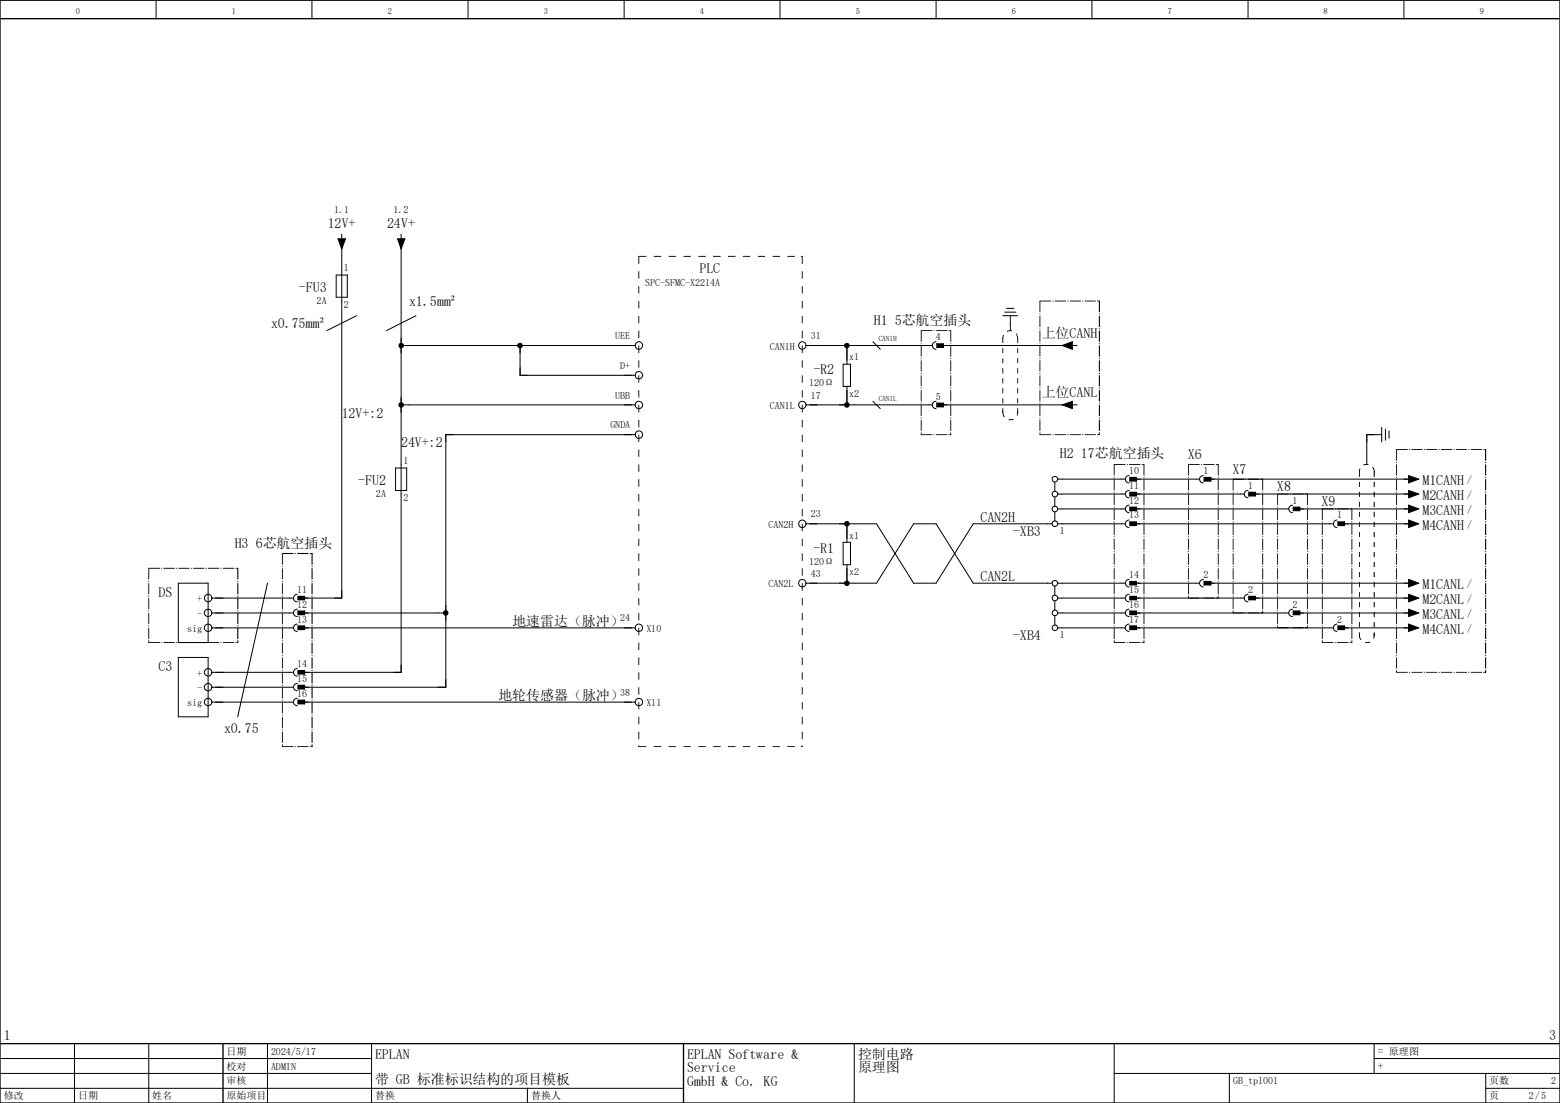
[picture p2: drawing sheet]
<svg xmlns="http://www.w3.org/2000/svg" width="297mm" height="210mm" viewBox="0 0 297 210" stroke-linecap="round" stroke-linejoin="round" font-family="sans-serif">
<path d="M210.1 -.1l-210.1 210.2M0 160.4l70.2 49.6M0 210v.1" fill="none" stroke="#fff" stroke-width=".19"/>
<g fill="none" stroke="#000" stroke-width=".19">
<path d="M29.7 0v3.6M59.4 0v3.6M89.1 0v3.6M118.8 0v3.6M148.5 0v3.6M178.2 0v3.6M207.9 0v3.6M237.6 0v3.6M267.3 0v3.6M64 52.4h2.1v4.2h-2.1zM64.3 45.5h1.5l-.7 1.9zM65.1 46.7v67.2h-7.1"/>
<path d="M65.1 44.6v.9M75.7 45.5h1.4l-.7 1.9zM76.4 44.6v.9M76.4 46.7v81.3h-18.4M191.3 59.4h2.1M191.6 58.7h1.4M67.9 60.1l-5.7 2.8M76.4 65.8h44.5M76.4 77.1h44.5M79.2 60.1l-5.6 2.8M99 65.8v5.7h21.9M153.5 65.8h24"/>
<path d="M153.5 77.1h24M160.5 69.3h1.4v4.3h-1.4zM161.2 65.8v3.5M161.2 73.6v3.5M166.2 65.1l1.4 1.4M166.2 76.4l1.4 1.4M178.2 65.1a.72 .72 0 0 0-.7 .7 .72 .72 0 0 0 .7 .7M178.2 76.4a.7 .7 0 0 0-.7 .7 .7 .7 0 0 0 .7 .7M178.4 65.4h1.2v.7h-1.2zM178.4 76.8h1.2v.7h-1.2zM179.6 65.8h24.1M179.6 77.1h24.1"/>
<path d="M190.9 60.1h2.9M192.4 60.1v2.8M202.2 65.8l2-.7v1.4zM202.2 77.1l2-.7v1.4zM204.2 65.8h.9M204.2 77.1h.9M75.3 89.1h2.1v4.3h-2.1zM120.9 82.8h-36v48.1h-26.9M153.5 99.7h13.4l7 11.3h4.3l7.1-11.3h15M161.2 99.7v3.6M200.8 91.8v1.8M200.8 94.6v1.8"/>
<path d="M200.8 97.5v1.7M201.4 99.7h12.8M201.4 91.2h12.8M201.4 96.9h12.8M201.4 94.1h12.8M215 90.6a.7 .7 0 0 0-.8 .6 .7 .7 0 0 0 .8 .7M215 93.4a.7 .7 0 0 0-.8 .7 .7 .7 0 0 0 .8 .7M215 96.2a.72 .72 0 0 0-.8 .7 .72 .72 0 0 0 .8 .7M215 99a.72 .72 0 0 0-.8 .7 .72 .72 0 0 0 .8 .8M215.1 90.9h1.3v.7h-1.3zM215.1 93.7h1.3v.7h-1.3zM215.1 96.6h1.3v.6h-1.3z"/>
<path d="M215.1 99.4h1.3v.7h-1.3zM216.4 99.7h37.5M216.4 91.2h12M216.4 96.9h29M216.4 94.1h20.5M229.1 90.6a.7 .7 0 0 0-.7 .6 .7 .7 0 0 0 .7 .7M229.2 90.9h1.3v.7h-1.3zM230.5 91.2h38.2M237.6 93.4a.7 .7 0 0 0-.7 .7 .7 .7 0 0 0 .7 .7M237.7 93.7h1.3v.7h-1.3zM239 94.1h29.7M246.1 96.2a.72 .72 0 0 0-.7 .7 .72 .72 0 0 0 .7 .7"/>
<path d="M246.2 96.6h1.3v.6h-1.3zM247.5 96.9h21.2M254.6 99a.72 .72 0 0 0-.7 .7 .72 .72 0 0 0 .7 .8M254.7 99.4h1.3v.7h-1.3zM256 99.7h12.7M263.1 82.8h-2.9v5.6M263.1 81.4v2.8M263.8 81.7v2.1M264.5 82v1.5M268.2 90.6l1.9 .6-1.9 .7zM268.2 93.4l1.9 .7-1.9 .7zM268.2 96.2l1.9 .7-1.9 .7z"/>
<path d="M268.2 99l1.9 .7-1.9 .8zM34 111h5.6v11.3h-5.6zM40.3 116.7h15.6M40.3 113.9h15.6M40.3 119.5h15.6M50.9 111l-5.6 25.5M56.6 113.2a.72 .72 0 0 0-.7 .7 .72 .72 0 0 0 .7 .7M56.6 116a.7 .7 0 0 0-.7 .7 .7 .7 0 0 0 .7 .7M56.6 118.8a.7 .7 0 0 0-.7 .7 .7 .7 0 0 0 .7 .7M56.7 113.5h1.3v.7h-1.3zM56.7 116.3h1.3v.8h-1.3zM56.7 119.2h1.3v.7h-1.3z"/>
<path d="M58 116.7h26.9M58 119.5h62.9M153.5 111h13.4l7-11.3h4.3l7.1 11.3h15M160.5 103.3h1.4v4.2h-1.4zM161.2 107.5v3.5M200.8 111.6v1.7M200.8 114.4v1.8M200.8 117.2v1.8M201.4 111h12.8M201.4 116.7h12.8M201.4 113.9h12.8M201.4 119.5h12.8"/>
<path d="M215 110.3a.72 .72 0 0 0-.8 .7 .72 .72 0 0 0 .8 .8M215 113.2a.72 .72 0 0 0-.8 .7 .72 .72 0 0 0 .8 .7M215 116a.7 .7 0 0 0-.8 .7 .7 .7 0 0 0 .8 .7M215 118.8a.7 .7 0 0 0-.8 .7 .7 .7 0 0 0 .8 .7M215.1 110.7h1.3v.7h-1.3zM215.1 113.5h1.3v.7h-1.3zM215.1 116.3h1.3v.8h-1.3zM215.1 119.2h1.3v.7h-1.3zM216.4 111h12M216.4 116.7h29M216.4 113.9h20.5M216.4 119.5h37.5"/>
<path d="M229.1 110.3a.72 .72 0 0 0-.7 .7 .72 .72 0 0 0 .7 .8M229.2 110.7h1.3v.7h-1.3zM230.5 111h38.2M237.6 113.2a.72 .72 0 0 0-.7 .7 .72 .72 0 0 0 .7 .7M237.7 113.5h1.3v.7h-1.3zM239 113.9h29.7M246.1 116a.7 .7 0 0 0-.7 .7 .7 .7 0 0 0 .7 .7M246.2 116.3h1.3v.8h-1.3zM247.5 116.7h21.2M254.6 118.8a.7 .7 0 0 0-.7 .7 .7 .7 0 0 0 .7 .7M254.7 119.2h1.3v.7h-1.3zM256 119.5h12.7"/>
<path d="M268.2 110.3l1.9 .7-1.9 .8zM268.2 113.2l1.9 .7-1.9 .7zM268.2 116l1.9 .7-1.9 .7zM268.2 118.8l1.9 .7-1.9 .7zM34 125.2h5.6v11.3h-5.6zM40.3 130.9h15.6M40.3 128h15.6M40.3 133.7h15.6M56.6 127.3a.72 .72 0 0 0-.7 .7 .72 .72 0 0 0 .7 .7M56.6 130.1a.7 .7 0 0 0-.7 .7 .7 .7 0 0 0 .7 .7M56.6 133a.7 .7 0 0 0-.7 .7 .7 .7 0 0 0 .7 .7M56.7 127.7h1.3v.7h-1.3z"/>
<path d="M56.7 130.5h1.3v.7h-1.3zM56.7 133.3h1.3v.7h-1.3zM58 133.7h62.9M14.2 198.7v11.3M28.3 198.7v11.3M50.9 198.7v11.3M70.7 198.7v11.3M162.6 198.7v11.3M212.1 198.7v11.3M261.6 198.7v5.7M0 207.2h130.1M0 204.4h70.7"/>
<path d="M0 201.5h70.7M100.4 207.2v2.8M212.1 204.4h84.9M234.1 204.4v5.6M261.6 201.5h35.4M282.9 207.2h14.1M282.9 204.4v5.6"/>
<circle cx="121.6" cy="65.8" r=".71"/>
<circle cx="121.6" cy="77.1" r=".7"/>
<circle cx="121.6" cy="71.4" r=".7"/>
<circle cx="152.7" cy="65.8" r=".71"/>
<circle cx="152.8" cy="77.1" r=".7"/>
<circle cx="121.6" cy="82.8" r=".71"/>
<circle cx="152.7" cy="99.7" r=".71"/>
<circle cx="200.8" cy="96.9" r=".54"/>
<circle cx="200.8" cy="99.7" r=".54"/>
<circle cx="200.8" cy="91.2" r=".54"/>
<circle cx="200.8" cy="94.1" r=".54"/>
<circle cx="39.6" cy="113.9" r=".72"/>
<circle cx="39.6" cy="119.5" r=".71"/>
<circle cx="39.6" cy="116.7" r=".71"/>
<circle cx="121.6" cy="119.5" r=".71"/>
<circle cx="152.7" cy="111" r=".71"/>
<circle cx="200.8" cy="111.1" r=".54"/>
<circle cx="200.8" cy="113.9" r=".54"/>
<circle cx="200.8" cy="116.7" r=".54"/>
<circle cx="200.8" cy="119.5" r=".53"/>
<circle cx="39.6" cy="128" r=".72"/>
<circle cx="39.6" cy="133.7" r=".71"/>
<circle cx="39.6" cy="130.8" r=".71"/>
<circle cx="121.6" cy="133.7" r=".71"/>
</g>
<path d="M0 3.6h297M0 0h297v210h-297zM0 198.7h297M42.5 198.7v11.3M130.1 198.7v11.3" fill="none" stroke="#000" stroke-width=".25"/>
<g fill="#000">
<path d="M75.9 65.5a.54 .54 0 0 1 .6-.2 .54 .54 0 0 1 .4 .5h-.5h.5a.54 .54 0 0 1-.7 .5 .54 .54 0 0 1-.3-.8z" fill-rule="evenodd"/>
<path d="M75.9 76.8a.54 .54 0 0 1 .6-.2 .54 .54 0 0 1 .4 .5h-.5h.5a.54 .54 0 0 1-.7 .5 .54 .54 0 0 1-.3-.8z" fill-rule="evenodd"/>
<path d="M98.5 65.5a.53 .53 0 0 1 .6-.2 .53 .53 0 0 1 .4 .5h-.5h.5a.53 .53 0 0 1-.6 .5 .53 .53 0 0 1-.4-.8z" fill-rule="evenodd"/>
<path d="M160.8 65.5a.53 .53 0 0 1 .6-.2 .53 .53 0 0 1 .4 .5h-.6h.6a.53 .53 0 0 1-.7 .5 .53 .53 0 0 1-.3-.8z" fill-rule="evenodd"/>
<path d="M160.8 76.8a.53 .53 0 0 1 .6-.2 .53 .53 0 0 1 .4 .5h-.6h.6a.53 .53 0 0 1-.7 .5 .53 .53 0 0 1-.3-.8z" fill-rule="evenodd"/>
<path d="M160.8 99.5a.52 .52 0 0 1 .6-.3 .52 .52 0 0 1 .4 .5h-.6h.6a.52 .52 0 0 1-.7 .5 .52 .52 0 0 1-.3-.7z" fill-rule="evenodd"/>
<path d="M84.4 116.4a.52 .52 0 0 1 .6-.2 .52 .52 0 0 1 .4 .5h-.5h.5a.52 .52 0 0 1-.7 .5 .52 .52 0 0 1-.3-.8z" fill-rule="evenodd"/>
<path d="M160.8 110.8a.53 .53 0 0 1 .6-.3 .53 .53 0 0 1 .4 .5h-.6h.6a.53 .53 0 0 1-.7 .6 .53 .53 0 0 1-.3-.8z" fill-rule="evenodd"/>
</g>
<g fill="#000">
<path d="M64.3 45.5h1.5l-.7 1.9zM75.7 45.5h1.4l-.7 1.9zM152.5 48.7l.3 .1-.3 .1zM209 57.2l.4 .1-.4 .1zM178.4 65.4h1.2v.7h-1.2zM178.4 76.8h1.2v.7h-1.2zM180.8 62.9h.3l-.3 .1zM190.8 78.3h.2l-.1 .3zM190.8 64.3h.2l-.1 .2zM193.7 78.5l.1-.1v.2zM193.7 78.3h.1v.3zM202.2 65.8l2-.7v1.4z"/>
<path d="M202.2 77.1l2-.7v1.4zM175.3 82.5h.2l-.1 .3zM180.8 82.7l.3 .1h-.3zM180.9 82.5h.2l-.1 .3zM197.9 82.5h.2l-.1 .3zM209 82.7l.4 .1h-.4zM209.2 82.5h.2l-.1 .3zM215.1 90.9h1.3v.7h-1.3zM215.1 93.7h1.3v.7h-1.3zM215.1 96.6h1.3v.6h-1.3zM215.1 99.4h1.3v.7h-1.3zM217.6 88.3l.3 .1-.3 .1z"/>
<path d="M229.2 90.9h1.3v.7h-1.3zM231.7 88.3l.3 .1-.3 .1zM237.7 93.7h1.3v.7h-1.3zM240.2 91.1l.3 .1-.3 .2zM246.2 96.6h1.3v.6h-1.3zM248.7 94l.3 .1h-.3zM254.7 99.4h1.3v.7h-1.3zM257.1 96.8l.4 .1-.4 .1zM258.7 89.8h.2l-.1 .1zM268.2 90.6l1.9 .6-1.9 .7zM268.2 93.4l1.9 .7-1.9 .7zM268.2 96.2l1.9 .7-1.9 .7z"/>
<path d="M268.2 99l1.9 .7-1.9 .8zM282.6 85.5l.4 .1-.4 .1zM45 108.1l.4 .1-.4 .1zM56.7 113.5h1.3v.7h-1.3zM56.7 116.3h1.3v.8h-1.3zM56.7 119.2h1.3v.7h-1.3zM59.1 105.3l.4 .1-.4 .1zM215.1 110.7h1.3v.7h-1.3zM215.1 113.5h1.3v.7h-1.3zM215.1 116.3h1.3v.8h-1.3zM215.1 119.2h1.3v.7h-1.3zM226.2 113.6h.2l-.1 .4z"/>
<path d="M229.2 110.7h1.3v.7h-1.3zM231.7 113.8l.3 .1-.3 .1zM231.9 113.6h.1l-.1 .4zM234.7 116.4h.2l-.1 .4zM237.7 113.5h1.3v.7h-1.3zM240.2 116.6l.3 .1-.3 .1zM240.3 116.4h.2l-.1 .4zM243.2 119.3h.1l-.1 .3zM246.2 116.3h1.3v.8h-1.3zM248.7 119.4l.3 .1-.3 .1zM248.8 119.3h.2l-.1 .3zM254.7 119.2h1.3v.7h-1.3z"/>
<path d="M268.2 110.3l1.9 .7-1.9 .8zM268.2 113.2l1.9 .7-1.9 .7zM268.2 116l1.9 .7-1.9 .7zM268.2 118.8l1.9 .7-1.9 .7zM28.2 122.1h.2l-.1 .3zM45 122.3h.4l-.4 .1zM45.2 122.1h.2l-.1 .3zM56.7 127.7h1.3v.7h-1.3zM56.7 130.5h1.3v.7h-1.3zM56.7 133.3h1.3v.7h-1.3zM212 122.1h.2l-.1 .3zM217.6 122.3h.3l-.3 .1z"/>
<path d="M217.7 122.1h.2l-.1 .3zM251.7 122.1h.1v.3zM257.1 122.3h.4l-.4 .1zM257.3 122.1h.2l-.1 .3zM258.7 120.7h.2l-.1 .3zM261.5 120.9h.1l.1 .1zM261.5 120.7h.2l-.1 .3zM265.8 127.8h.2l-.1 .3zM282.6 127.9l.4 .1-.4 .1zM282.7 127.8h.3l-.1 .3zM53.7 141.9h.1v.3zM59.1 142.1l.4 .1h-.4z"/>
<path d="M59.3 141.9h.2l-.1 .3zM121.5 141.9h.2l-.1 .3zM152.5 142.1l.3 .1h-.3zM152.7 141.9h.1l-.1 .3z"/>
<path d="M121.5 48.8v1.4h.2v-1.4zM121.5 51.6v1.4h.2v-1.4zM121.5 54.5v1.4h.2v-1.4zM121.5 57.3v1.4h.2v-1.4z"/>
<path d="M121.6 48.7v.2h1.5v-.2zM124.5 48.7v.2h1.4v-.2zM127.3 48.7v.2h1.4v-.2zM130.1 48.7v.2h1.4v-.2zM133 48.7v.2h1.4v-.2zM135.8 48.7v.2h1.4v-.2zM138.6 48.7v.2h1.4v-.2zM141.4 48.7v.2h1.4v-.2zM144.3 48.7v.2h1.4v-.2zM147.1 48.7v.2h1.4v-.2zM149.9 48.7v.2h1.4v-.2z"/>
<path d="M152.7 48.8v1.4h.1v-1.4zM152.7 51.6v1.4h.1v-1.4zM152.7 54.5v1.4h.1v-1.4zM152.7 57.3v1.4h.1v-1.4z"/>
<path d="M197.9 57.3v2.1h.2v-2.1zM197.9 59.7v.2h.2v-.2zM197.9 60.2v2.1h.2v-2.1zM197.9 62.5v.2h.2v-.2zM197.9 62.9v2.2h.2v-2.2zM197.9 65.4v.1h.2v-.1zM197.9 65.8v2.1h.2v-2.1zM197.9 68.2v.2h.2v-.2zM197.9 68.6v2.1h.2v-2.1zM197.9 71v.2h.2v-.2zM197.9 71.5v2.1h.2v-2.1zM197.9 73.8v.2h.2v-.2zM197.9 74.3v2.1h.2v-2.1zM197.9 76.7v.1h.2v-.1zM197.9 77.1v2.1h.2v-2.1zM197.9 79.5v.2h.2v-.2zM197.9 79.9v2.1h.2v-2.1zM197.9 82.3v.2h.2v-.2z"/>
<path d="M197.9 57.3l2.2 .1v-.2zM200.4 57.2v.2h.2v-.2zM200.8 57.2v.2h2.1v-.2zM203.2 57.2v.2h.2v-.2zM203.7 57.2v.2h2.1v-.2zM206 57.2v.2h.2v-.2zM206.5 57.2v.2h2.1v-.2zM208.9 57.2v.2h.1v-.2z"/>
<path d="M209.2 57.3v2.1h.2v-2.1zM209.2 59.7v.2h.2v-.2zM209.2 60.2v2.1h.2v-2.1zM209.2 62.5v.2h.2v-.2zM209.2 62.9v2.2h.2v-2.2zM209.2 65.4v.1h.2v-.1zM209.2 65.8v2.1h.2v-2.1zM209.2 68.2v.2h.2v-.2zM209.2 68.6v2.1h.2v-2.1zM209.2 71v.2h.2v-.2zM209.2 71.5v2.1h.2v-2.1zM209.2 73.8v.2h.2v-.2zM209.2 74.3v2.1h.2v-2.1zM209.2 76.7v.1h.2v-.1zM209.2 77.1v2.1h.2v-2.1zM209.2 79.5v.2h.2v-.2zM209.2 79.9v2.1h.2v-2.1zM209.2 82.3v.2h.2v-.2z"/>
<path d="M121.5 60.2v1.4h.2v-1.4zM121.5 62.9v1.5h.2v-1.5zM121.5 65.8v1.4h.2v-1.4zM121.5 68.6v1.4h.2v-1.4z"/>
<path d="M121.5 71.5v1.4h.2v-1.4zM121.5 74.3v1.4h.2v-1.4zM121.5 77.1v1.4h.2v-1.4zM121.5 79.9v1.5h.2v-1.5z"/>
<path d="M152.7 60.2v1.4h.1v-1.4zM152.7 62.9v1.5h.1v-1.5zM152.7 65.8v1.4h.1v-1.4zM152.7 68.6v1.4h.1v-1.4z"/>
<path d="M152.7 71.5v1.4h.1v-1.4zM152.7 74.3v1.4h.1v-1.4zM152.7 77.1v1.4h.1v-1.4zM152.7 79.9v1.5h.1v-1.5z"/>
<path d="M175.3 62.9v2.2h.2v-2.2zM175.3 65.4v.1h.2v-.1zM175.3 65.8v2.1h.2v-2.1zM175.3 68.2v.2h.2v-.2zM175.3 68.6v2.1h.2v-2.1zM175.3 71v.2h.2v-.2zM175.3 71.5v2.1h.2v-2.1zM175.3 73.8v.2h.2v-.2zM175.3 74.3v2.1h.2v-2.1zM175.3 76.7v.1h.2v-.1zM175.3 77.1v2.1h.2v-2.1zM175.3 79.5v.2h.2v-.2zM175.3 79.9v2.1h.2v-2.1zM175.3 82.3v.2h.2v-.2z"/>
<path d="M175.3 62.9l2.2 .1v-.1zM177.8 62.9v.1h.1v-.1zM178.2 62.9v.1h2.1v-.1zM180.6 62.9v.1h.2v-.1zM181 62.9v.1z"/>
<path d="M180.9 62.9v2.2h.2v-2.2zM180.9 65.4v.1h.2v-.1zM180.9 65.8v2.1h.2v-2.1zM180.9 68.2v.2h.2v-.2zM180.9 68.6v2.1h.2v-2.1zM180.9 71v.2h.2v-.2zM180.9 71.5v2.1h.2v-2.1zM180.9 73.8v.2h.2v-.2zM180.9 74.3v2.1h.2v-2.1zM180.9 76.7v.1h.2v-.1zM180.9 77.1v2.1h.2v-2.1zM180.9 79.5v.2h.2v-.2zM180.9 79.9v2.1h.2v-2.1zM180.9 82.3v.2h.2v-.2z"/>
<path d="M190.8 64.4v.9h.2v-.9zM190.8 66.3v.9h.2v-.9zM190.8 68.2v.9h.2v-.9zM190.8 70.1v1h.2v-1zM190.8 72v1h.2v-1zM190.8 73.9v1h.2v-1zM190.8 75.8v1h.2v-1zM190.8 77.7l.1 .9 .1-.9z"/>
<path d="M190.8 78.5h.2l.3 .8-.1 .2zM192.1 79.8h.5l.3-.1 .1 .2-.9 .1zM193.8 78.4l-.1 .8-.2-.2z"/>
<path d="M193.7 64.4v.9h.1v-.9zM193.7 66.3v.9h.1v-.9zM193.7 68.2v.9h.1v-.9zM193.7 70.1v1h.1v-1zM193.7 72v1h.1v-1zM193.7 73.9v1h.1v-1zM193.7 75.8v1h.1v-1zM193.7 77.7l.1 .9v-.9z"/>
<path d="M193.4 63.5h.1l.2 .3 .1 .7zM191.7 63l1-.1-.1 .2-.8 .1zM191 63.8l.1 .1-.2 .6z"/>
<path d="M121.5 82.8v1.4h.2v-1.4zM121.5 85.6v1.4h.2v-1.4zM121.5 88.4v1.4h.2v-1.4zM121.5 91.2v1.5h.2v-1.5z"/>
<path d="M121.5 94.1v1.4h.2v-1.4zM121.5 96.9v1.4h.2v-1.4zM121.5 99.7v1.4h.2v-1.4zM121.5 102.6v1.4h.2v-1.4z"/>
<path d="M152.7 82.8v1.4h.1v-1.4zM152.7 85.6v1.4h.1v-1.4zM152.7 88.4v1.4h.1v-1.4zM152.7 91.2v1.5h.1v-1.5z"/>
<path d="M152.7 94.1v1.4h.1v-1.4zM152.7 96.9v1.4h.1v-1.4zM152.7 99.7v1.4h.1v-1.4zM152.7 102.6v1.4h.1v-1.4z"/>
<path d="M175.3 82.8h2.2v-.1zM177.8 82.7v.1h.1v-.1zM178.2 82.7v.1h2.1v-.1zM180.6 82.7v.1h.2v-.1zM181 82.7v.1z"/>
<path d="M197.9 82.8h2.2v-.1zM200.4 82.7v.1h.2v-.1zM200.8 82.7v.1h2.1v-.1zM203.2 82.7v.1h.2v-.1zM203.7 82.7v.1h2.1v-.1zM206 82.7v.1h.2v-.1zM206.5 82.7v.1h2.1v-.1zM208.9 82.7v.1h.1v-.1z"/>
<path d="M212 88.4v2.2h.2v-2.2zM212 90.8v.2h.2v-.2zM212 91.2v2.2h.2v-2.2zM212 93.6v.2h.2v-.2zM212 94.1v2.1h.2v-2.1zM212 96.5v.1h.2v-.1zM212 96.9v2.1h.2v-2.1zM212 99.3v.2h.2v-.2zM212 99.7v2.2h.2v-2.2zM212 102.1v.2h.2v-.2zM212 102.6v2.1h.2v-2.1zM212 104.9v.2h.2v-.2zM212 105.4v2.1h.2v-2.1zM212 107.8v.1h.2v-.1zM212 108.2v2.1h.2v-2.1zM212 110.6v.2h.2v-.2zM212 111v2.2h.2v-2.2zM212 113.4v.2h.2v-.2zM212 113.9v2.1h.2v-2.1zM212 116.2v.2h.2v-.2zM212 116.7v2.1h.2v-2.1zM212 119.1v.2h.2v-.2zM212 119.5v2.2h.2v-2.2zM212 121.9v.2h.2v-.2z"/>
<path d="M212.1 88.3v.2h2.1v-.2zM214.5 88.3v.2h.2v-.2zM215 88.3v.2h2.1v-.2zM217.3 88.3v.2h.3v-.2zM217.8 88.3v.2z"/>
<path d="M217.7 88.4v2.2h.2v-2.2zM217.7 90.8v.2h.2v-.2zM217.7 91.2v2.2h.2v-2.2zM217.7 93.6v.2h.2v-.2zM217.7 94.1v2.1h.2v-2.1zM217.7 96.5v.1h.2v-.1zM217.7 96.9v2.1h.2v-2.1zM217.7 99.3v.2h.2v-.2zM217.7 99.7v2.2h.2v-2.2zM217.7 102.1v.2h.2v-.2zM217.7 102.6v2.1h.2v-2.1zM217.7 104.9v.2h.2v-.2zM217.7 105.4v2.1h.2v-2.1zM217.7 107.8v.1h.2v-.1zM217.7 108.2v2.1h.2v-2.1zM217.7 110.6v.2h.2v-.2zM217.7 111v2.2h.2v-2.2zM217.7 113.4v.2h.2v-.2zM217.7 113.9v2.1h.2v-2.1zM217.7 116.2v.2h.2v-.2zM217.7 116.7v2.1h.2v-2.1zM217.7 119.1v.2h.2v-.2zM217.7 119.5v2.2h.2v-2.2zM217.7 121.9v.2h.2v-.2z"/>
<path d="M226.2 88.4v2.2h.2v-2.2zM226.2 90.8v.2h.2v-.2zM226.2 91.2v2.2h.2v-2.2zM226.2 93.6v.2h.2v-.2zM226.2 94.1v2.1h.2v-2.1zM226.2 96.5v.1h.2v-.1zM226.2 96.9v2.1h.2v-2.1zM226.2 99.3v.2h.2v-.2zM226.2 99.7v2.2h.2v-2.2zM226.2 102.1v.2h.2v-.2zM226.2 102.6v2.1h.2v-2.1zM226.2 104.9v.2h.2v-.2zM226.2 105.4v2.1h.2v-2.1zM226.2 107.8v.1h.2v-.1zM226.2 108.2v2.1h.2v-2.1zM226.2 110.6v.2h.2v-.2zM226.2 111v2.2h.2v-2.2zM226.2 113.4v.2h.2v-.2z"/>
<path d="M226.3 88.3v.2h2.1v-.2zM228.7 88.3v.2h.2v-.2zM229.1 88.3v.2h2.1v-.2zM231.5 88.3v.2h.2v-.2z"/>
<path d="M231.9 88.4v2.2h.1v-2.2zM231.9 90.8v.2h.1v-.2zM231.9 91.2v2.2h.1v-2.2zM231.9 93.6v.2h.1v-.2zM231.9 94.1v2.1h.1v-2.1zM231.9 96.5v.1h.1v-.1zM231.9 96.9v2.1h.1v-2.1zM231.9 99.3v.2h.1v-.2zM231.9 99.7v2.2h.1v-2.2zM231.9 102.1v.2h.1v-.2zM231.9 102.6v2.1h.1v-2.1zM231.9 104.9v.2h.1v-.2zM231.9 105.4v2.1h.1v-2.1zM231.9 107.8v.1h.1v-.1zM231.9 108.2v2.1h.1v-2.1zM231.9 110.6v.2h.1v-.2zM231.9 111v2.2h.1v-2.2zM231.9 113.4v.2h.1v-.2z"/>
<path d="M234.7 91.2v2.2h.2v-2.2zM234.7 93.6v.2h.2v-.2zM234.7 94.1v2.1h.2v-2.1zM234.7 96.5v.1h.2v-.1zM234.7 96.9v2.1h.2v-2.1zM234.7 99.3v.2h.2v-.2zM234.7 99.7v2.2h.2v-2.2zM234.7 102.1v.2h.2v-.2zM234.7 102.6v2.1h.2v-2.1zM234.7 104.9v.2h.2v-.2zM234.7 105.4v2.1h.2v-2.1zM234.7 107.8v.1h.2v-.1zM234.7 108.2v2.1h.2v-2.1zM234.7 110.6v.2h.2v-.2zM234.7 111v2.2h.2v-2.2zM234.7 113.4v.2h.2v-.2zM234.7 113.9v2.1h.2v-2.1zM234.7 116.2v.2h.2v-.2z"/>
<path d="M234.8 91.1v.3h2.1v-.3zM237.2 91.1v.3h.1v-.3zM237.6 91.1v.3h2.1v-.3zM240 91.1v.3h.2v-.3zM240.4 91.1v.3z"/>
<path d="M240.3 91.2v2.2h.2v-2.2zM240.3 93.6v.2h.2v-.2zM240.3 94.1v2.1h.2v-2.1zM240.3 96.5v.1h.2v-.1zM240.3 96.9v2.1h.2v-2.1zM240.3 99.3v.2h.2v-.2zM240.3 99.7v2.2h.2v-2.2zM240.3 102.1v.2h.2v-.2zM240.3 102.6v2.1h.2v-2.1zM240.3 104.9v.2h.2v-.2zM240.3 105.4v2.1h.2v-2.1zM240.3 107.8v.1h.2v-.1zM240.3 108.2v2.1h.2v-2.1zM240.3 110.6v.2h.2v-.2zM240.3 111v2.2h.2v-2.2zM240.3 113.4v.2h.2v-.2zM240.3 113.9v2.1h.2v-2.1zM240.3 116.2v.2h.2v-.2z"/>
<path d="M243.2 94.1v2.1h.1v-2.1zM243.2 96.5v.1h.1v-.1zM243.2 96.9v2.1h.1v-2.1zM243.2 99.3v.2h.1v-.2zM243.2 99.7v2.2h.1v-2.2zM243.2 102.1v.2h.1v-.2zM243.2 102.6v2.1h.1v-2.1zM243.2 104.9v.2h.1v-.2zM243.2 105.4v2.1h.1v-2.1zM243.2 107.8v.1h.1v-.1zM243.2 108.2v2.1h.1v-2.1zM243.2 110.6v.2h.1v-.2zM243.2 111v2.2h.1v-2.2zM243.2 113.4v.2h.1v-.2zM243.2 113.9v2.1h.1v-2.1zM243.2 116.2v.2h.1v-.2zM243.2 116.7v2.1h.1v-2.1zM243.2 119.1v.2h.1v-.2z"/>
<path d="M243.2 94v.1h2.2v-.1zM245.7 94v.1h.1v-.1zM246.1 94v.1h2.1v-.1zM248.5 94v.1h.2v-.1zM248.9 94v.1z"/>
<path d="M248.8 94.1v2.1h.2v-2.1zM248.8 96.5v.1h.2v-.1zM248.8 96.9v2.1h.2v-2.1zM248.8 99.3v.2h.2v-.2zM248.8 99.7v2.2h.2v-2.2zM248.8 102.1v.2h.2v-.2zM248.8 102.6v2.1h.2v-2.1zM248.8 104.9v.2h.2v-.2zM248.8 105.4v2.1h.2v-2.1zM248.8 107.8v.1h.2v-.1zM248.8 108.2v2.1h.2v-2.1zM248.8 110.6v.2h.2v-.2zM248.8 111v2.2h.2v-2.2zM248.8 113.4v.2h.2v-.2zM248.8 113.9v2.1h.2v-2.1zM248.8 116.2v.2h.2v-.2zM248.8 116.7v2.1h.2v-2.1zM248.8 119.1v.2h.2v-.2z"/>
<path d="M251.7 96.9v2.1h.1v-2.1zM251.7 99.3v.2h.1v-.2zM251.7 99.7v2.2h.1v-2.2zM251.7 102.1v.2h.1v-.2zM251.7 102.6v2.1h.1v-2.1zM251.7 104.9v.2h.1v-.2zM251.7 105.4v2.1h.1v-2.1zM251.7 107.8v.1h.1v-.1zM251.7 108.2v2.1h.1v-2.1zM251.7 110.6v.2h.1v-.2zM251.7 111v2.2h.1v-2.2zM251.7 113.4v.2h.1v-.2zM251.7 113.9v2.1h.1v-2.1zM251.7 116.2v.2h.1v-.2zM251.7 116.7v2.1h.1v-2.1zM251.7 119.1v.2h.1v-.2zM251.7 119.5v2.2h.1v-2.2zM251.7 121.9v.2h.1v-.2z"/>
<path d="M251.8 96.8v.2h2.1v-.2zM254.1 96.8v.2h.2v-.2zM254.6 96.8v.2h2.1v-.2zM257 96.8v.2h.1v-.2z"/>
<path d="M257.3 96.9v2.1h.2v-2.1zM257.3 99.3v.2h.2v-.2zM257.3 99.7v2.2h.2v-2.2zM257.3 102.1v.2h.2v-.2zM257.3 102.6v2.1h.2v-2.1zM257.3 104.9v.2h.2v-.2zM257.3 105.4v2.1h.2v-2.1zM257.3 107.8v.1h.2v-.1zM257.3 108.2v2.1h.2v-2.1zM257.3 110.6v.2h.2v-.2zM257.3 111v2.2h.2v-2.2zM257.3 113.4v.2h.2v-.2zM257.3 113.9v2.1h.2v-2.1zM257.3 116.2v.2h.2v-.2zM257.3 116.7v2.1h.2v-2.1zM257.3 119.1v.2h.2v-.2zM257.3 119.5v2.2h.2v-2.2zM257.3 121.9v.2h.2v-.2z"/>
<path d="M258.7 89.8v1h.2v-1zM258.7 91.7v1h.2v-1zM258.7 93.6v1h.2v-1zM258.7 95.5v1h.2v-1zM258.7 97.5v.9h.2v-.9zM258.7 99.4v.9h.2v-.9zM258.7 101.3v.9h.2v-.9zM258.7 103.2v.9h.2v-.9zM258.7 105.1v.9h.2v-.9zM258.7 107v.9h.2v-.9zM258.7 108.9v1h.2v-1zM258.7 110.8v1h.2v-1zM258.7 112.7v1h.2v-1zM258.7 114.6v1h.2v-1zM258.7 116.5v1h.2v-1zM258.7 118.4v1h.2v-1zM258.7 120.4l.1 .6 .1-.6z"/>
<path d="M261.5 89.8v1h.2v-1zM261.5 91.7v1h.2v-1zM261.5 93.6v1h.2v-1zM261.5 95.5v1h.2v-1zM261.5 97.5v.9h.2v-.9zM261.5 99.4v.9h.2v-.9zM261.5 101.3v.9h.2v-.9zM261.5 103.2v.9h.2v-.9zM261.5 105.1v.9h.2v-.9zM261.5 107v.9h.2v-.9zM261.5 108.9v1h.2v-1zM261.5 110.8v1h.2v-1zM261.5 112.7v1h.2v-1zM261.5 114.6v1h.2v-1zM261.5 116.5v1h.2v-1zM261.5 118.4v1h.2v-1zM261.5 120.4l.1 .6 .1-.1v-.5z"/>
<path d="M261.2 89l.2-.1 .2 .3 .1 .7zM259.5 88.5l1.1-.1-.1 .2h-.9zM258.9 89.2l.1 .1-.2 .6z"/>
<path d="M265.9 85.5l-.1 2.2h.2zM265.8 88v.1h.2v-.1zM265.8 88.4v2.2h.2v-2.2zM265.8 90.8v.2h.2v-.2zM265.8 91.2v2.2h.2v-2.2zM265.8 93.6v.2h.2v-.2zM265.8 94.1v2.1h.2v-2.1zM265.8 96.5v.1h.2v-.1zM265.8 96.9v2.1h.2v-2.1zM265.8 99.3v.2h.2v-.2zM265.8 99.7v2.2h.2v-2.2zM265.8 102.1v.2h.2v-.2zM265.8 102.6v2.1h.2v-2.1zM265.8 104.9v.2h.2v-.2zM265.8 105.4v2.1h.2v-2.1zM265.8 107.8v.1h.2v-.1zM265.8 108.2v2.1h.2v-2.1zM265.8 110.6v.2h.2v-.2zM265.8 111v2.2h.2v-2.2zM265.8 113.4v.2h.2v-.2zM265.8 113.9v2.1h.2v-2.1zM265.8 116.2v.2h.2v-.2zM265.8 116.7v2.1h.2v-2.1zM265.8 119.1v.2h.2v-.2zM265.8 119.5v2.2h.2v-2.2zM265.8 121.9v.2h.2v-.2zM265.8 122.3v2.2h.2v-2.2zM265.8 124.8v.1h.2v-.1zM265.8 125.2v2.1h.2v-2.1zM265.8 127.6v.2h.2v-.2z"/>
<path d="M265.9 85.5v.2h2.1v-.2zM268.3 85.5v.2h.1v-.2zM268.7 85.5v.2h2.1v-.2zM271.1 85.5v.2h.2v-.2zM271.5 85.5v.2h2.1v-.2zM273.9 85.5v.2h.2v-.2zM274.4 85.5v.2h2.1v-.2zM276.8 85.5v.2h.1v-.2zM277.2 85.5v.2h2.1v-.2zM279.6 85.5v.2h.1v-.2zM280 85.5v.2h2.2v-.2zM282.4 85.5v.2h.2v-.2z"/>
<path d="M282.7 85.6v2.1h.3v-2.1zM282.7 88v.1h.3v-.1zM282.7 88.4v2.2h.3v-2.2zM282.7 90.8v.2h.3v-.2zM282.7 91.2v2.2h.3v-2.2zM282.7 93.6v.2h.3v-.2zM282.7 94.1v2.1h.3v-2.1zM282.7 96.5v.1h.3v-.1zM282.7 96.9v2.1h.3v-2.1zM282.7 99.3v.2h.3v-.2zM282.7 99.7v2.2h.3v-2.2zM282.7 102.1v.2h.3v-.2zM282.7 102.6v2.1h.3v-2.1zM282.7 104.9v.2h.3v-.2zM282.7 105.4v2.1h.3v-2.1zM282.7 107.8v.1h.3v-.1zM282.7 108.2v2.1h.3v-2.1zM282.7 110.6v.2h.3v-.2zM282.7 111v2.2h.3v-2.2zM282.7 113.4v.2h.3v-.2zM282.7 113.9v2.1h.3v-2.1zM282.7 116.2v.2h.3v-.2zM282.7 116.7v2.1h.3v-2.1zM282.7 119.1v.2h.3v-.2zM282.7 119.5v2.2h.3v-2.2zM282.7 121.9v.2h.3v-.2zM282.7 122.3v2.2h.3v-2.2zM282.7 124.8v.1h.3v-.1zM282.7 125.2v2.1h.3v-2.1zM282.7 127.6v.2h.3v-.2z"/>
<path d="M28.2 108.2v2.1h.2v-2.1zM28.2 110.6v.2h.2v-.2zM28.2 111v2.2h.2v-2.2zM28.2 113.4v.2h.2v-.2zM28.2 113.9v2.1h.2v-2.1zM28.2 116.2v.2h.2v-.2zM28.2 116.7v2.1h.2v-2.1zM28.2 119.1v.2h.2v-.2zM28.2 119.5v2.2h.2v-2.2zM28.2 121.9v.2h.2v-.2z"/>
<path d="M28.3 108.1v.2h2.1v-.2zM30.7 108.1v.2h.2v-.2zM31.1 108.1v.2h2.2v-.2zM33.5 108.1v.2h.2v-.2zM34 108.1v.2h2.1v-.2zM36.4 108.1v.2h.1v-.2zM36.8 108.1v.2h2.1v-.2zM39.2 108.1v.2h.2v-.2zM39.6 108.1v.2h2.1v-.2zM42 108.1v.2h.2v-.2zM42.5 108.1v.2h2.1v-.2zM44.8 108.1v.2h.2v-.2z"/>
<path d="M45.2 108.2v2.1h.2v-2.1zM45.2 110.6v.2h.2v-.2zM45.2 111v2.2h.2v-2.2zM45.2 113.4v.2h.2v-.2zM45.2 113.9v2.1h.2v-2.1zM45.2 116.2v.2h.2v-.2zM45.2 116.7v2.1h.2v-2.1zM45.2 119.1v.2h.2v-.2zM45.2 119.5v2.2h.2v-2.2zM45.2 121.9v.2h.2v-.2z"/>
<path d="M53.7 105.4v2.1h.1v-2.1zM53.7 107.8v.1h.1v-.1zM53.7 108.2v2.1h.1v-2.1zM53.7 110.6v.2h.1v-.2zM53.7 111v2.2h.1v-2.2zM53.7 113.4v.2h.1v-.2zM53.7 113.9v2.1h.1v-2.1zM53.7 116.2v.2h.1v-.2zM53.7 116.7v2.1h.1v-2.1zM53.7 119.1v.2h.1v-.2zM53.7 119.5v2.2h.1v-2.2zM53.7 121.9v.2h.1v-.2zM53.7 122.3v2.2h.1v-2.2zM53.7 124.8v.1h.1v-.1zM53.7 125.2v2.1h.1v-2.1zM53.7 127.6v.2h.1v-.2zM53.7 128v2.1h.1v-2.1zM53.7 130.4v.2h.1v-.2zM53.7 130.9v2.1h.1v-2.1zM53.7 133.2v.2h.1v-.2zM53.7 133.7v2.1h.1v-2.1zM53.7 136.1v.1h.1v-.1zM53.7 136.5v2.1h.1v-2.1zM53.7 138.9v.2h.1v-.2zM53.7 139.3v2.1h.1v-2.1zM53.7 141.7v.2h.1v-.2z"/>
<path d="M53.8 105.3v.2h2.1v-.2zM56.1 105.3v.2h.2v-.2zM56.6 105.3v.2h2.1v-.2zM59 105.3v.2h.1v-.2z"/>
<path d="M59.3 105.4v2.1h.2v-2.1zM59.3 107.8v.1h.2v-.1zM59.3 108.2v2.1h.2v-2.1zM59.3 110.6v.2h.2v-.2zM59.3 111v2.2h.2v-2.2zM59.3 113.4v.2h.2v-.2zM59.3 113.9v2.1h.2v-2.1zM59.3 116.2v.2h.2v-.2zM59.3 116.7v2.1h.2v-2.1zM59.3 119.1v.2h.2v-.2zM59.3 119.5v2.2h.2v-2.2zM59.3 121.9v.2h.2v-.2zM59.3 122.3v2.2h.2v-2.2zM59.3 124.8v.1h.2v-.1zM59.3 125.2v2.1h.2v-2.1zM59.3 127.6v.2h.2v-.2zM59.3 128v2.1h.2v-2.1zM59.3 130.4v.2h.2v-.2zM59.3 130.9v2.1h.2v-2.1zM59.3 133.2v.2h.2v-.2zM59.3 133.7v2.1h.2v-2.1zM59.3 136.1v.1h.2v-.1zM59.3 136.5v2.1h.2v-2.1zM59.3 138.9v.2h.2v-.2zM59.3 139.3v2.1h.2v-2.1zM59.3 141.7v.2h.2v-.2z"/>
<path d="M121.5 105.4v1.4h.2v-1.4zM121.5 108.2v1.4h.2v-1.4zM121.5 111v1.5h.2v-1.5zM121.5 113.9v1.4h.2v-1.4z"/>
<path d="M121.5 116.7v1.4h.2v-1.4zM121.5 119.5v1.4h.2v-1.4zM121.5 122.3v1.5h.2v-1.5zM121.5 125.2v1.4h.2v-1.4z"/>
<path d="M152.7 105.4v1.4h.1v-1.4zM152.7 108.2v1.4h.1v-1.4zM152.7 111v1.5h.1v-1.5zM152.7 113.9v1.4h.1v-1.4z"/>
<path d="M152.7 116.7v1.4h.1v-1.4zM152.7 119.5v1.4h.1v-1.4zM152.7 122.3v1.5h.1v-1.5zM152.7 125.2v1.4h.1v-1.4z"/>
<path d="M226.2 113.9l2.2 .1v-.2zM228.7 113.8v.2h.2v-.2zM229.1 113.8v.2h2.1v-.2zM231.5 113.8v.2h.2v-.2z"/>
<path d="M234.7 116.7l2.2 .1v-.2zM237.2 116.6v.2h.1v-.2zM237.6 116.6v.2h2.1v-.2zM240 116.6v.2h.2v-.2zM240.4 116.6v.2z"/>
<path d="M243.2 119.4v.2h2.2v-.2zM245.7 119.4v.2h.1v-.2zM246.1 119.4v.2h2.1v-.2zM248.5 119.4v.2h.2v-.2zM248.9 119.4v.2z"/>
<path d="M28.3 122.3v.1h2.1v-.1zM30.7 122.3v.1h.2v-.1zM31.1 122.3v.1h2.2v-.1zM33.5 122.3v.1h.2v-.1zM34 122.3v.1h2.1v-.1zM36.4 122.3v.1h.1v-.1zM36.8 122.3v.1h2.1v-.1zM39.2 122.3v.1h.2v-.1zM39.6 122.3v.1h2.1v-.1zM42 122.3v.1h.2v-.1zM42.5 122.3v.1h2.1v-.1zM44.8 122.3v.1h.2v-.1z"/>
<path d="M121.5 128v1.4h.2v-1.4zM121.5 130.9v1.3h.2v-1.3zM121.5 133.7v1.4h.2v-1.4zM121.5 136.5v1.4h.2v-1.4zM121.5 139.3v1.5h.2v-1.5z"/>
<path d="M152.7 128v1.4h.1v-1.4zM152.7 130.9v1.3h.1v-1.3zM152.7 133.7v1.4h.1v-1.4zM152.7 136.5v1.4h.1v-1.4zM152.7 139.3v1.5h.1v-1.5z"/>
<path d="M212.1 122.3v.1h2.1v-.1zM214.5 122.3v.1h.2v-.1zM215 122.3v.1h2.1v-.1zM217.3 122.3v.1h.3v-.1zM217.8 122.3v.1z"/>
<path d="M251.8 122.3v.1h2.1v-.1zM254.1 122.3v.1h.2v-.1zM254.6 122.3v.1h2.1v-.1zM257 122.3v.1h.1v-.1z"/>
<path d="M258.7 120.9h.2v.3l.3 .6-.1 .1-.3-.4zM259.9 122.3l.9-.2 .1 .2-1 .1zM261.5 120.9h.2l-.1 .7-.2-.1z"/>
<path d="M265.9 127.9v.2h2.1v-.2zM268.3 127.9v.2h.1v-.2zM268.7 127.9v.2h2.1v-.2zM271.1 127.9v.2h.2v-.2zM271.5 127.9v.2h2.1v-.2zM273.9 127.9v.2h.2v-.2zM274.4 127.9v.2h2.1v-.2zM276.8 127.9v.2h.1v-.2zM277.2 127.9v.2h2.1v-.2zM279.6 127.9v.2h.1v-.2zM280 127.9v.2h2.2v-.2zM282.4 127.9v.2h.2v-.2z"/>
<path d="M53.8 142.1v.1h2.1v-.1zM56.1 142.1v.1h.2v-.1zM56.6 142.1v.1h2.1v-.1zM59 142.1v.1h.1v-.1z"/>
<path d="M121.6 142.1v.1h1.5v-.1zM124.5 142.1v.1h1.4v-.1zM127.3 142.1v.1h1.4v-.1zM130.1 142.1v.1h1.4v-.1zM133 142.1v.1h1.4v-.1zM135.8 142.1v.1h1.4v-.1zM138.6 142.1v.1h1.4v-.1zM141.4 142.1v.1h1.4v-.1zM144.3 142.1v.1h1.4v-.1zM147.1 142.1v.1h1.4v-.1zM149.9 142.1v.1h1.4v-.1z"/>
</g>
<g font-size="2.7">
<text x="62.4" y="43.4">12V+</text>
<text x="73.7" y="43.4">24V+</text>
<text x="133.2" y="52">PLC</text>
<text x="56.9" y="55.6">-FU3</text>
<text x="77.9" y="58.3">x1.5mm²</text>
<text x="51.6" y="62.5">x0.75mm²</text>
<text x="166.4" y="61.8">H1 5芯航空插头</text>
<text x="198.3" y="64.4">上位CANH</text>
<text x="154.9" y="71.2">-R2</text>
<text x="198.3" y="75.6">上位CANL</text>
<text x="65.1" y="79.5">12V+:2</text>
<text x="76.4" y="85.2">24V+:2</text>
<text x="201.8" y="87.3">H2 17芯航空插头</text>
<text x="226.1" y="87.5">X6</text>
<text x="68.2" y="92.4">-FU2</text>
<text x="234.7" y="90.3">X7</text>
<text x="243.1" y="93.5">X8</text>
<text x="270.8" y="92.4">M1CANH</text>
<text x="270.8" y="95.2">M2CANH</text>
<text x="186.7" y="99.3">CAN2H</text>
<text x="251.6" y="96.4">X9</text>
<text x="270.8" y="98">M3CANH</text>
<text x="270.8" y="100.8">M4CANH</text>
<text x="44.7" y="104.3">H3 6芯航空插头</text>
<text x="154.9" y="105.2">-R1</text>
<text x="192.9" y="102.1">-XB3</text>
<text x="30.2" y="113.7">DS</text>
<text x="186.7" y="110.6">CAN2L</text>
<text x="270.8" y="112.1">M1CANL</text>
<text x="97.6" y="119.1">地速雷达（脉冲）</text>
<text x="270.8" y="115">M2CANL</text>
<text x="270.8" y="117.8">M3CANL</text>
<text x="192.9" y="121.9">-XB4</text>
<text x="270.8" y="120.7">M4CANL</text>
<text x="30.2" y="127.8">C3</text>
<text x="94.9" y="133.3">地轮传感器（脉冲）</text>
<text x="42.7" y="139.6">x0.75</text>
<text x=".7" y="198">1</text>
<text x="294.9" y="198">3</text>
<text x="71.4" y="201.5">EPLAN</text>
<text x="130.8" y="201.5">EPLAN Software &amp;</text>
<text x="163.4" y="201.5">控制电路</text>
<text x="71.4" y="206.5">带 GB 标准标识结构的项目模板</text>
<text x="130.8" y="204.2">Service</text>
<text x="130.8" y="206.8">GmbH &amp; Co. KG</text>
<text x="163.4" y="204.2">原理图</text>
</g>
<g font-size="2.1">
<text x="262.3" y="203.7">+</text>
<text x="262.3" y="200.8">= 原理图</text>
</g>
<g font-size="1.9">
<text x="63.6" y="40.6">1.1</text>
<text x="74.9" y="40.6">1.2</text>
<text x="65.5" y="51.6">1</text>
<text x="60.3" y="57.9">2A</text>
<text x="65.5" y="58.6">2</text>
<text x="122.8" y="54.4">SPC-SFMC-X2214A</text>
<text x="117.1" y="64.6">UEE</text>
<text x="154.4" y="64.6">31</text>
<text x="178.2" y="64.8">4</text>
<text x="118.1" y="70.2">D+</text>
<text x="146.6" y="66.6">CAN1H</text>
<text x="161.7" y="68.6">x1</text>
<text x="117.1" y="75.9">UBB</text>
<text x="146.6" y="77.9">CAN1L</text>
<text x="154.1" y="73.5">120Ω</text>
<text x="154.4" y="75.9">17</text>
<text x="161.7" y="75.6">x2</text>
<text x="178.2" y="76.1">5</text>
<text x="116.2" y="81.5">GNDA</text>
<text x="76.8" y="88.4">1</text>
<text x="71.6" y="94.7">2A</text>
<text x="76.8" y="95.4">2</text>
<text x="215" y="90.3">10</text>
<text x="215" y="93.1">11</text>
<text x="215" y="95.9">12</text>
<text x="229.1" y="90.3">1</text>
<text x="237.6" y="93.1">1</text>
<text x="246.1" y="95.9">1</text>
<text x="279.4" y="92">/</text>
<text x="279.4" y="94.9">/</text>
<text x="146.3" y="100.5">CAN2H</text>
<text x="154.4" y="98.5">23</text>
<text x="201.8" y="101.6">1</text>
<text x="215" y="98.7">13</text>
<text x="254.6" y="98.7">1</text>
<text x="279.4" y="97.7">/</text>
<text x="279.4" y="100.5">/</text>
<text x="154.1" y="107.5">120Ω</text>
<text x="161.7" y="102.6">x1</text>
<text x="56.6" y="112.9">11</text>
<text x="146.3" y="111.8">CAN2L</text>
<text x="154.4" y="109.9">43</text>
<text x="161.7" y="109.6">x2</text>
<text x="215" y="110.1">14</text>
<text x="215" y="112.9">15</text>
<text x="229.1" y="110.1">2</text>
<text x="237.6" y="112.9">2</text>
<text x="279.4" y="111.8">/</text>
<text x="37.5" y="114.7">+</text>
<text x="37.5" y="117.5">-</text>
<text x="56.6" y="115.7">12</text>
<text x="56.6" y="118.5">13</text>
<text x="118.1" y="118.3">24</text>
<text x="215" y="115.7">16</text>
<text x="215" y="118.5">17</text>
<text x="246.1" y="115.7">2</text>
<text x="254.6" y="118.5">2</text>
<text x="279.4" y="114.7">/</text>
<text x="279.4" y="117.5">/</text>
<text x="35.6" y="120.3">sig</text>
<text x="123.1" y="120.3">X10</text>
<text x="201.8" y="121.4">1</text>
<text x="279.4" y="120.3">/</text>
<text x="37.5" y="128.8">+</text>
<text x="37.5" y="131.7">-</text>
<text x="56.6" y="127">14</text>
<text x="56.6" y="129.8">15</text>
<text x="35.6" y="134.5">sig</text>
<text x="56.6" y="132.7">16</text>
<text x="118.1" y="132.5">38</text>
<text x="123.1" y="134.5">X11</text>
<text x="43.1" y="203.7">校对</text>
<text x="43.1" y="200.8">日期</text>
<text x="51.6" y="203.7">ADMIN</text>
<text x="51.6" y="200.8">2024/5/17</text>
<text x=".7" y="209.3">修改</text>
<text x="14.9" y="209.3">日期</text>
<text x="29" y="209.3">姓名</text>
<text x="43.1" y="209.3">原始项目</text>
<text x="43.1" y="206.5">审核</text>
<text x="71.4" y="209.3">替换</text>
<text x="101.1" y="209.3">替换人</text>
<text x="234.8" y="206.5">GB_tpl001</text>
<text x="283.5" y="206.5">页数</text>
<text x="283.5" y="209.3">页</text>
<text x="291.1" y="209.3">2/5</text>
<text x="295.3" y="206.5">2</text>
</g>
<g font-size="1.6">
<text x="14.4" y="2.6">0</text>
<text x="44.1" y="2.6">1</text>
<text x="73.8" y="2.6">2</text>
<text x="103.5" y="2.6">3</text>
<text x="133.2" y="2.6">4</text>
<text x="162.9" y="2.6">5</text>
<text x="192.6" y="2.6">6</text>
<text x="222.3" y="2.6">7</text>
<text x="252" y="2.6">8</text>
<text x="281.7" y="2.6">9</text>
</g>
<g font-size="1.4">
<text x="167.3" y="65">CAN1H</text>
<text x="167.3" y="76.3">CAN1L</text>
</g>
</svg>
